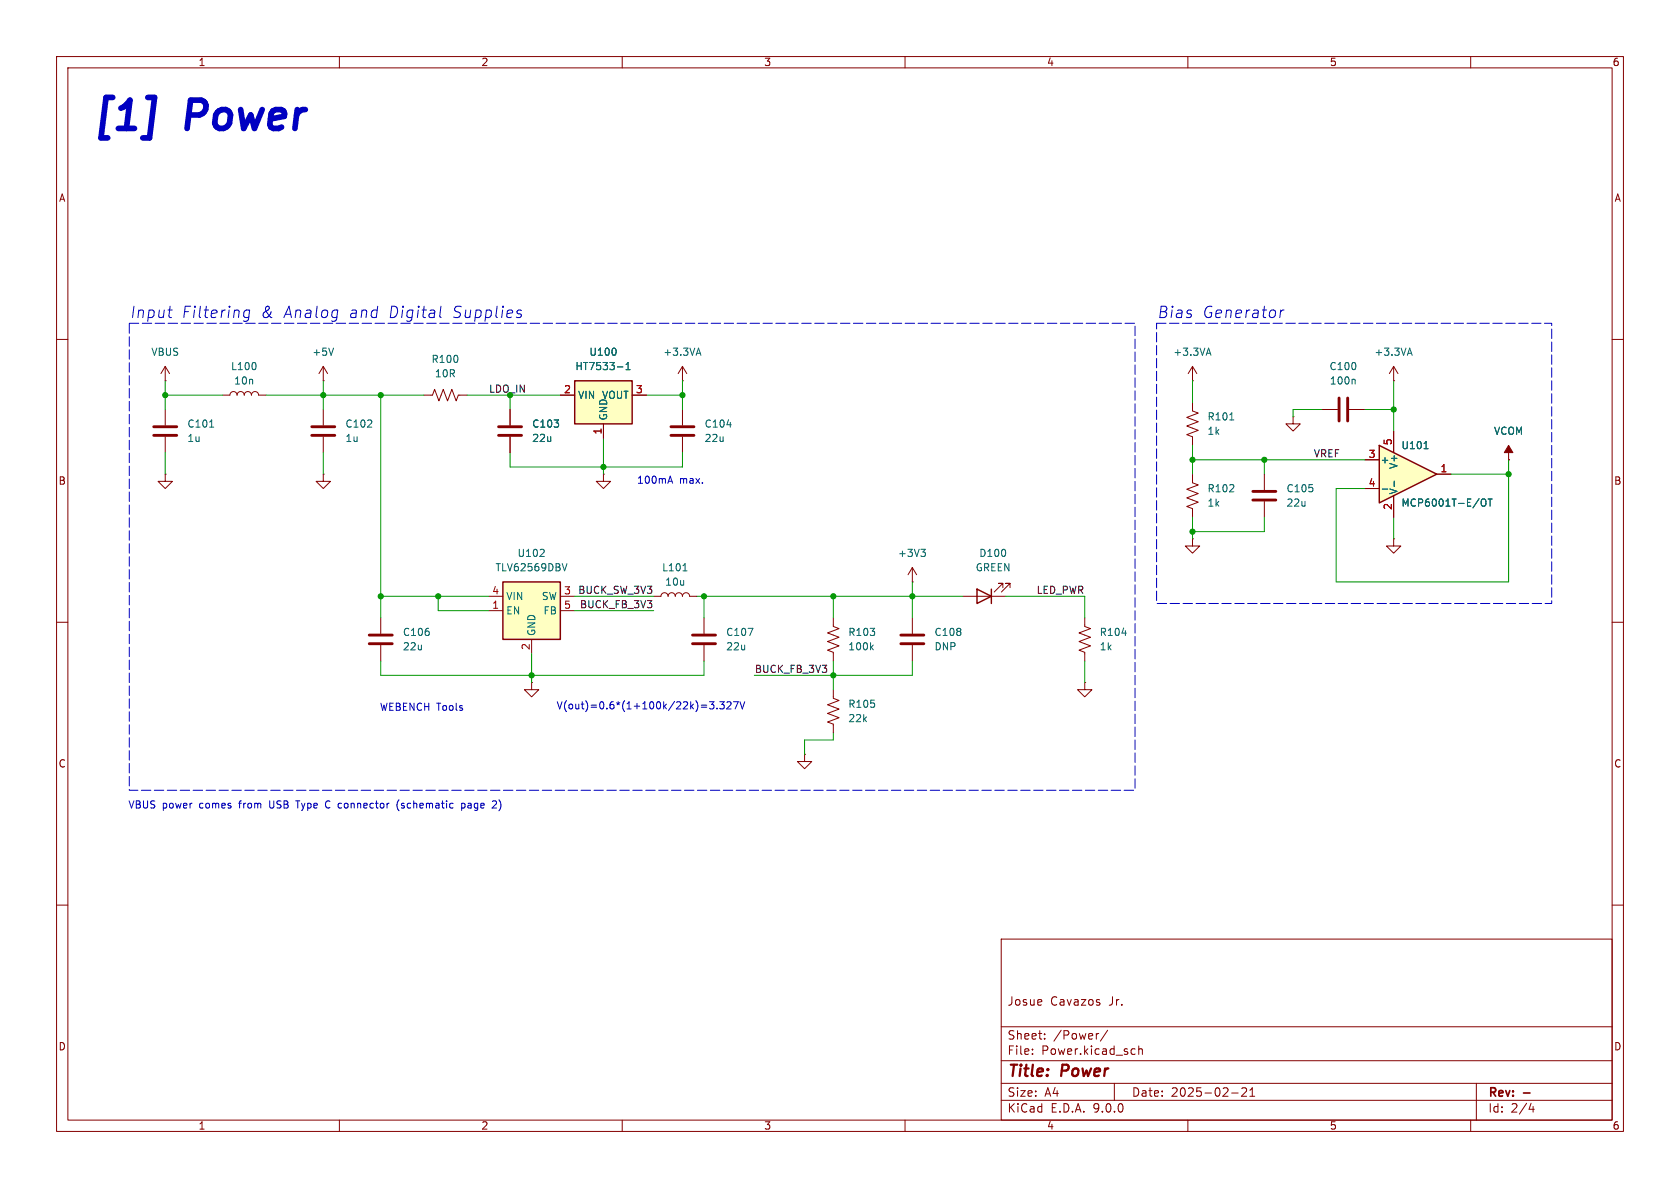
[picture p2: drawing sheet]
<svg xmlns="http://www.w3.org/2000/svg" width="297mm" height="210mm" viewBox="0 0 297 210" stroke-linecap="round" stroke-linejoin="round" font-family="sans-serif">
<g fill="none" stroke="#840000" stroke-width=".18">
<path d="M10 10h277v190h-277zM12 12h273v186h-273zM60 10v2M110 10v2M160 10v2M210 10v2M260 10v2M10 60h2M285 60h2M10 110h2M285 110h2M10 160h2"/>
<path d="M177 166h108v32h-108zM194.4 177.3v.3M285 160h2M60 198v2M110 198v2M160 198v2M177 194.5h108M177 191.5h108M177 187.5h108M177 181.5h108M182.5 186.3v.1M182.5 185.5v.1"/>
<path d="M184.7 183.6v.1M184.7 182.8v.1M194.2 182.7l-.2 .1M195.8 182.1l-1.3 2M197 191.5v3M200.2 185.4l.5 .1M200.7 186.3l-.5 .1M201.3 185.5l.2-.1 .4 .1 .1 .9M201.3 184.9v1.5M210 198v2M217.7 193.2h1.2M219.5 192.4l.6-.1 .2 .1 .1 .3-.9 1.1h.9"/>
<path d="M221 193.8h.8M221 192.7l.4-.4v1.5M260 198v2M261 191.5v6.5M270.7 195l-.4 1.1h.9M271 195.6v1"/>
</g>
<path d="M269.3 193.2h1.2" fill="none" stroke="#840000" stroke-width=".3"/>
<path d="M101.6 67.3h10.2v7.6h-10.2z" fill="#ffffc2"/>
<path d="M101.6 67.3h10.2v7.6h-10.2z" fill="none" stroke="#840000" stroke-width=".25"/>
<path d="M99.1 69.9h2.5M106.7 74.9v2.6M111.8 69.9h2.5M233.7 72.4h2.8M238.5 72.4h2.8M266.7 78.7v2.6M57.1 83.8v1.3h1.3l-1.3 1.3-1.2-1.3h1.2M57.1 83.8h.1M266.7 81.3h.1M191.8 109.2v1.5l1 .4-2 .8 2 .7-2 .8 2 .8-2 .7 1 .4v1.5" fill="none" stroke="#840000" stroke-width=".18"/>
<path d="M108.9 61.8v.8M109.2 64.9h.9M110.7 65.3h.7M110.7 64.4l.3-.3v1.2M239.4 67l.2 .2v.7M198.4 111.9h.7" fill="none" stroke="#006464" stroke-width=".18"/>
<path d="M236.7 70.4v4M238.3 70.4v4" fill="none" stroke="#840000" stroke-width=".51"/>
<path d="M266.7 78.7l.8 1.3h-1.6z" fill="#840000" stroke="#840000" stroke-width=".18"/>
<path d="M243.8 78.7l10.2 5.1-10.2 5.1z" fill="#ffffc2"/>
<path d="M243.8 78.7l10.2 5.1-10.2 5.1zM172.7 104.1l2.6 1.3-2.6 1.3zM175.3 104.1v2.6" fill="none" stroke="#840000" stroke-width=".25"/>
<g fill="none" stroke="#840000" stroke-width=".18">
<path d="M90.2 72.4v2.8M90.2 77.2v2.8M210.8 71.1v1.5l1 .4-2 .8 2 .7-2 .8 2 .8-2 .7 1 .4v1.5M210.8 67.3h.1M210.8 64.8v2.5M210.8 64.8l-.7 1.2M210.8 64.8l.8 1.2M246.4 76.2v3.8M106.7 83.8v1.3h1.2l-1.2 1.3-1.3-1.3h1.3M106.7 83.8h.1M210.8 83.8v1.5l1 .4-2 .8 2 .7-2 .8 2 .8-2 .7 1 .4v1.5M210.8 95.3v1.2h1.3l-1.3 1.3-1.3-1.3h1.3"/>
<path d="M210.8 95.3h.1M223.5 83.8v2.8M223.5 88.6v2.8M241.3 81.3h2.5M241.3 86.4h2.5M246.4 95.3v1.2h1.2l-1.2 1.3-1.3-1.3h1.3M246.4 95.3h.1M246.4 87.6v3.8M254 83.8h2.5M115.6 105.4h1.2a.64 .64 0 0 1 .7-.6 .64 .64 0 0 1 .6 .6 .64 .64 0 0 1 .6-.6 .64 .64 0 0 1 .7 .6 .64 .64 0 0 1 .6-.6 .64 .64 0 0 1 .6 .6 .64 .64 0 0 1 .7-.6 .64 .64 0 0 1 .6 .6h1.3M124.5 109.2v2.8M124.5 114v2.8"/>
<path d="M161.3 102.9h.1M161.3 100.3l-.8 1.3M161.3 100.3l.8 1.3M161.3 100.3v2.6M161.3 109.2v2.8M161.3 114v2.8M170.2 105.4h7.6M177.3 103.9v-.8h-.8h.8l-1.5 1.5M178.6 103.9v-.8h-.8h.8l-1.6 1.5M94 120.7v1.2h1.2l-1.2 1.3-1.3-1.3h1.3M94 120.7h.1"/>
</g>
<g fill="none" stroke="#006464" stroke-width=".18">
<path d="M213.4 62.4h.6M213.7 61.5l.4 1.3M217.4 74.2h.7M251.8 79.3h.7M162.8 97.1h.8l-.4 .5M163.3 97.6l.3 .2v.3l-.3 .3M244.4 86.5h.9M246.5 85v1M261.9 88.4l.3-.2a.43 .43 0 0 1 .5 .4v.5a.43 .43 0 0 1-.3 .4 .43 .43 0 0 1-.5-.2M263.1 88.2h.7M263.4 88.2v1.3M120.7 100.9h.8"/>
<path d="M132.3 111.1h.8l-.5 1.2"/>
</g>
<path d="M88.1 75.4h4.1M88.1 77h4.1M221.5 86.9h4.1M221.5 88.4h4.1M122.4 112.3h4.1M122.4 113.8h4.1M159.3 112.3h4M159.3 113.8h4" fill="none" stroke="#840000" stroke-width=".51"/>
<path d="M88.9 102.9h10.2v10.1h-10.2z" fill="#ffffc2"/>
<path d="M88.9 102.9h10.2v10.1h-10.2z" fill="none" stroke="#840000" stroke-width=".25"/>
<g fill="none" stroke="#840000" stroke-width=".18">
<path d="M29.2 67.3h.1M29.2 64.8l-.8 1.2M29.2 64.8l.8 1.2M29.2 64.8v2.5M29.2 72.4v2.8M29.2 77.2v2.8M39.4 69.9h1.2a.64 .64 0 0 1 .7-.7 .64 .64 0 0 1 .6 .7 .64 .64 0 0 1 .6-.7 .64 .64 0 0 1 .7 .7 .64 .64 0 0 1 .6-.7 .64 .64 0 0 1 .6 .7 .64 .64 0 0 1 .7-.7 .64 .64 0 0 1 .6 .7h1.3M57.1 67.3h.1M57.1 64.8v2.5M57.1 72.4v2.8M57.1 77.2v2.8M57.1 64.8l-.7 1.2"/>
<path d="M57.1 64.8l.8 1.2M74.9 69.9h1.6l.3-1.1 .8 2.1 .8-2.1 .7 2.1 .8-2.1 .7 2.1 .4-1h1.5M90.2 72.4v2.8M90.2 77.2v2.8M99.1 69.9h2.5M106.7 74.9v2.6M111.8 69.9h2.5M120.6 67.3h.1M120.6 64.8l-.7 1.2M120.6 64.8l.8 1.2M120.6 64.8v2.5M120.6 72.4v2.8"/>
<path d="M120.6 77.2v2.8M228.6 73.7v1.2h1.3l-1.3 1.3-1.3-1.3h1.3M228.6 73.7h.1M246.4 67.3h.1M246.4 64.8l-.8 1.2M246.4 64.8l.7 1.2M246.4 64.8v2.5M246.4 76.2v3.8M29.2 83.8v1.3h1.3l-1.3 1.3-1.3-1.3h1.3M29.2 83.8h.1M241.3 81.3h2.5M241.3 86.4h2.5"/>
<path d="M246.4 87.6v3.8M254 83.8h2.5M266.7 81.3h.1M67.3 109.2v2.8M67.3 114v2.8M86.4 105.4h2.5M86.4 108h2.5M94 113v2.6M99.1 105.4h2.5M99.1 108h2.5M147.3 109.2v1.5l1 .4-2 .8 2 .7-2 .8 2 .8-2 .7 1 .4v1.5M142.2 133.4v1.2h1.3l-1.3 1.3-1.2-1.3h1.2"/>
<path d="M142.2 133.4h.1M147.3 121.9v1.5l1 .4-2 .8 2 .7-2 .8 2 .8-2 .7 1 .4v1.5M191.8 120.7v1.2h1.2l-1.2 1.3-1.3-1.3h1.3M191.8 120.7h.1"/>
</g>
<g fill="none" stroke="#006464" stroke-width=".18">
<path d="M37.1 75.5h.7M45.2 64.3v.8M59 61.5l-.5 1.3M108.9 61.8v.8M109.2 64.9h.9M110.7 65.3h.7M110.7 64.4l.3-.3v1.2M123.2 62.4h.6M123.5 61.5l.4 1.3M128.5 75.1h.8M248.9 62.4h.6M249.2 61.5l.4 1.3"/>
<path d="M251.8 79.3h.7M95.4 98.4h.8M96.2 97.2v.4M100.2 99.6l-.4 1.3M244.4 86.5h.9M246.5 85v1M261.9 88.4l.3-.2a.43 .43 0 0 1 .5 .4v.5a.43 .43 0 0 1-.3 .4 .43 .43 0 0 1-.5-.2M263.1 88.2h.7M263.4 88.2v1.3M154 114.4l.4 .5M154.4 114l-.5 .5"/>
</g>
<path d="M27.2 75.4h4M27.2 77h4M55.1 75.4h4.1M55.1 77h4.1M118.6 75.4h4.1M118.6 77h4.1M65.3 112.3h4M65.3 113.8h4" fill="none" stroke="#840000" stroke-width=".51"/>
<g fill="none" stroke="#009600" stroke-width=".18">
<path d="M29.2 69.9h10.2M29.2 67.3v5.1M47 69.9h27.9M57.1 67.3v5.1M67.3 69.9v39.3M82.5 69.9h16.6M90.2 69.9v2.5M106.7 77.5v6.3M114.3 69.9h6.3M120.6 67.3v5.1M210.8 67.3v3.8M210.8 78.7v5.1"/>
<path d="M233.7 72.4h-5.1v1.3M241.3 72.4h5.1M246.4 67.3v8.9M29.2 80v3.8M57.1 80v3.8M90.2 80v2.6h30.4v-2.6M210.8 91.4v3.9M210.8 81.3h30.5M223.5 91.4v2.6h-12.7M223.5 81.3v2.5M246.4 91.4v3.9M256.5 83.8h10.2"/>
<path d="M266.7 81.3v21.6h-30.5v-16.5h5.1M67.3 116.8v2.6h57.2v-2.6M67.3 105.4h19.1M77.5 105.4v2.6h8.9M94 115.6v5.1M101.6 108h14M101.6 105.4h14M123.2 105.4h47M124.5 105.4v3.8M147.3 105.4v3.8M147.3 116.8v5.1M161.3 116.8v2.6h-28"/>
<path d="M161.3 102.9v6.3M177.8 105.4h14v3.8M191.8 116.8v3.9M147.3 129.5v1.3h-5.1v2.6"/>
</g>
<g fill="none" stroke="#0000c2" stroke-width=".18">
<path d="M29.7 54.8h.8M30.1 56.1h.2M44.1 54.9a.66 .66 0 0 0-1 .3v.6l.1 .2 .2 .1 .6-.1M44.1 54.8l-.2 1.6a.6 .6 0 0 1-.9 .3M78 54.1l-.3 1.8 .3 .2M91.6 55.5l.5 .1 .1 .3-.4 .2h-.3M91.7 54.8l.5 .1M226.4 54.8l-.2 1.3M227 54.8l-.4 .1-.2 .3M118.2 85.1h.6M118.5 84.2l.4 1.2M124 124.7h.9"/>
<path d="M124 125h.9M125.4 124h.8l-.4 .5 .4 .2v.5l-.2 .1-.6-.1M126.8 125.2v.1M127.2 124h.8l-.4 .5 .4 .2v.5l-.2 .1-.6-.1M128.5 124.2l.5-.2 .2 .4-.7 .9h.7M129.7 124h.8l-.5 1.3M130.8 124l.4 1.3 .5-1.3M52.3 141.6h.7M57.5 142.3l.2 .4 .3 .1M58 141.6l-.3 .2-.2 .3M70.5 141.4a1.46 1.46 0 0 0 0 1.9M81.6 142v1.3"/>
<path d="M81.6 142.1l.4-.1 .2 .2-.1 .6h-.5M87.2 141.6h.5l.1 .3-.8 .9h.8"/>
</g>
<path d="M22.9 57.2h177.8v82.5h-177.8zM204.5 57.2h69.8v49.5h-69.8z" fill="none" stroke="#0000c2" stroke-width=".18" stroke-dasharray="1.7 .6"/>
<g fill="#009600" stroke="#009600" stroke-width=".18">
<circle cx="210.8" cy="94" r=".46"/>
<circle cx="210.8" cy="81.3" r=".46"/>
<circle cx="223.5" cy="81.3" r=".46"/>
<circle cx="147.3" cy="105.4" r=".46"/>
<circle cx="161.3" cy="105.4" r=".46"/>
<circle cx="106.7" cy="82.6" r=".46"/>
<circle cx="94" cy="119.4" r=".46"/>
<circle cx="67.3" cy="69.9" r=".46"/>
<circle cx="77.5" cy="105.4" r=".46"/>
<circle cx="67.3" cy="105.4" r=".46"/>
<circle cx="57.1" cy="69.9" r=".46"/>
<circle cx="29.2" cy="69.9" r=".46"/>
<circle cx="147.3" cy="119.4" r=".46"/>
<circle cx="120.6" cy="69.9" r=".46"/>
<circle cx="124.5" cy="105.4" r=".46"/>
<circle cx="246.4" cy="72.4" r=".46"/>
<circle cx="266.7" cy="83.8" r=".46"/>
</g>
<g font-size="7" fill="#0000c2">
<text x="16" y="23.4">[1]</text>
<text x="33.3" y="23.4">Power</text>
</g>
<g font-size="2.8" fill="#0000c2">
<text x="22.9" y="56.4">Input</text>
<text x="32" y="56.4">Filtering</text>
<text x="46" y="56.4">&amp;</text>
<text x="50.1" y="56.4">Analog</text>
<text x="61.7" y="56.4">and</text>
<text x="68.7" y="56.4">Digital</text>
<text x="80" y="56.4">Supplies</text>
<text x="204.5" y="56.4">Bias</text>
<text x="212.5" y="56.4">Generator</text>
</g>
<g font-size="2.8" fill="#840000">
<text x="178" y="190.9">Title:</text>
<text x="187.7" y="190.9">Power</text>
</g>
<g font-size="2.1" fill="#840000">
<text x="178" y="178">Josue</text>
<text x="185.7" y="178">Cavazos</text>
<text x="196.1" y="178">Jr.</text>
<text x="178" y="184">Sheet:</text>
<text x="186.2" y="184">/Power/</text>
<text x="178" y="186.7">File:</text>
<text x="184.1" y="186.7">Power.kicad_sch</text>
<text x="178" y="196.9">KiCad</text>
<text x="178" y="194.1">Size:</text>
<text x="184.7" y="194.1">A4</text>
<text x="185.7" y="196.9">E.D.A.</text>
<text x="193.3" y="196.9">9.0.0</text>
<text x="200" y="194.1">Date:</text>
<text x="207" y="194.1">2025-02-21</text>
<text x="263" y="194.3">Rev:</text>
<text x="263" y="196.9">Id:</text>
<text x="267.1" y="196.9">2/4</text>
</g>
<g font-size="1.8" fill="#840000">
<text x="35" y="11.9">1</text>
<text x="85" y="11.9">2</text>
<text x="135" y="11.9">3</text>
<text x="185" y="11.9">4</text>
<text x="235" y="11.9">5</text>
<text x="285" y="11.9">6</text>
<text x="10.3" y="35.9">A</text>
<text x="285.3" y="35.9">A</text>
<text x="10.3" y="85.9">B</text>
<text x="285.3" y="85.9">B</text>
<text x="10.3" y="135.9">C</text>
<text x="285.3" y="135.9">C</text>
<text x="10.3" y="185.9">D</text>
<text x="285.3" y="185.9">D</text>
<text x="35" y="199.9">1</text>
<text x="85" y="199.9">2</text>
<text x="135" y="199.9">3</text>
<text x="185" y="199.9">4</text>
<text x="235" y="199.9">5</text>
<text x="285" y="199.9">6</text>
</g>
<g font-size="1.8" fill="#006464">
<text x="26.7" y="63.1">VBUS</text>
<text x="40.8" y="65.6">L100</text>
<text x="55.1" y="63.1">+5V</text>
<text x="76.2" y="64.4">R100</text>
<text x="101.6" y="65.6">HT7533-1</text>
<text x="104.1" y="63.1">U100</text>
<text x="117.2" y="63.1">+3.3VA</text>
<text x="207.3" y="63.1">+3.3VA</text>
<text x="234.9" y="65.6">C100</text>
<text x="242.9" y="63.1">+3.3VA</text>
<text x="41.3" y="68.2">10n</text>
<text x="76.8" y="66.9">10R</text>
<text x="102.1" y="70.7">VIN</text>
<text x="106.3" y="70.7">VOUT</text>
<text x="235" y="68.2">100n</text>
<text x="33" y="75.8">C101</text>
<text x="61" y="75.8">C102</text>
<text x="94" y="75.8">C103</text>
<text x="107.5" y="74.4" transform="rotate(-90 107.5 74.4)">GND</text>
<text x="124.5" y="75.8">C104</text>
<text x="213.4" y="74.5">R101</text>
<text x="213.4" y="77.1">1k</text>
<text x="264" y="77.1">VCOM</text>
<text x="33" y="78.3">1u</text>
<text x="61" y="78.3">1u</text>
<text x="94" y="78.3">22u</text>
<text x="124.5" y="78.3">22u</text>
<text x="244" y="82.1">+</text>
<text x="247.2" y="83" transform="rotate(-90 247.2 83)">V+</text>
<text x="247.7" y="79.6">U101</text>
<text x="213.4" y="87.2">R102</text>
<text x="213.4" y="89.8">1k</text>
<text x="227.3" y="87.2">C105</text>
<text x="227.3" y="89.8">22u</text>
<text x="247.2" y="87.5" transform="rotate(-90 247.2 87.5)">V-</text>
<text x="247.7" y="89.8">MCP6001T-E/OT</text>
<text x="87.5" y="101.2">TLV62569DBV</text>
<text x="91.4" y="98.7">U102</text>
<text x="117" y="101.2">L101</text>
<text x="158.6" y="98.7">+3V3</text>
<text x="172.4" y="101.2">GREEN</text>
<text x="173" y="98.7">D100</text>
<text x="89.4" y="106.3">VIN</text>
<text x="95.7" y="106.3">SW</text>
<text x="117.5" y="103.7">10u</text>
<text x="71.1" y="112.6">C106</text>
<text x="89.4" y="108.8">EN</text>
<text x="94.8" y="112.5" transform="rotate(-90 94.8 112.5)">GND</text>
<text x="96" y="108.8">FB</text>
<text x="128.3" y="112.6">C107</text>
<text x="149.9" y="112.6">R103</text>
<text x="165.1" y="112.6">C108</text>
<text x="194.3" y="112.6">R104</text>
<text x="71.1" y="115.2">22u</text>
<text x="128.3" y="115.2">22u</text>
<text x="149.9" y="115.2">100k</text>
<text x="165.1" y="115.2">DNP</text>
<text x="194.3" y="115.2">1k</text>
<text x="149.9" y="125.3">R105</text>
<text x="149.9" y="127.9">22k</text>
</g>
<text font-size="1.8" fill="#009600" x="86.4" y="69.5">LDO_IN</text>
<g font-size="1.8" fill="#a90000">
<text x="99.6" y="69.6">2</text>
<text x="112.3" y="69.6">3</text>
<text x="106.4" y="76.9" transform="rotate(-90 106.4 76.9)">1</text>
<text x="241.9" y="81">3</text>
<text x="246.1" y="78.8" transform="rotate(-90 246.1 78.8)">5</text>
<text x="254.6" y="83.6">1</text>
<text x="241.9" y="86.1">4</text>
<text x="246.1" y="90.2" transform="rotate(-90 246.1 90.2)">2</text>
<text x="86.9" y="105.2">4</text>
<text x="86.9" y="107.7">1</text>
<text x="99.6" y="105.2">3</text>
<text x="99.6" y="107.7">5</text>
<text x="93.7" y="115" transform="rotate(-90 93.7 115)">2</text>
</g>
<g font-size="1.8" fill="#0f0f0f">
<text x="232.2" y="80.9">VREF</text>
<text x="102.1" y="105.1">BUCK_SW_3V3</text>
<text x="102.4" y="107.6">BUCK_FB_3V3</text>
<text x="183.2" y="105.1">LED_PWR</text>
<text x="133.3" y="119">BUCK_FB_3V3</text>
</g>
<g font-size="1.8" fill="#0000c2">
<text x="112.5" y="85.6">100mA</text>
<text x="120.1" y="85.6">max.</text>
<text x="67.1" y="125.7">WEBENCH Tools</text>
<text x="98.3" y="125.5">V(out)=0.6*(1+100k/22k)=3.327V</text>
<text x="22.6" y="143">VBUS</text>
<text x="28.7" y="143">power</text>
<text x="35.3" y="143">comes</text>
<text x="42.6" y="143">from</text>
<text x="48.1" y="143">USB</text>
<text x="53.1" y="143">Type</text>
<text x="58.4" y="143">C connector</text>
<text x="71.4" y="143">(schematic</text>
<text x="83" y="143">page</text>
<text x="88.7" y="143">2)</text>
</g>
</svg>
